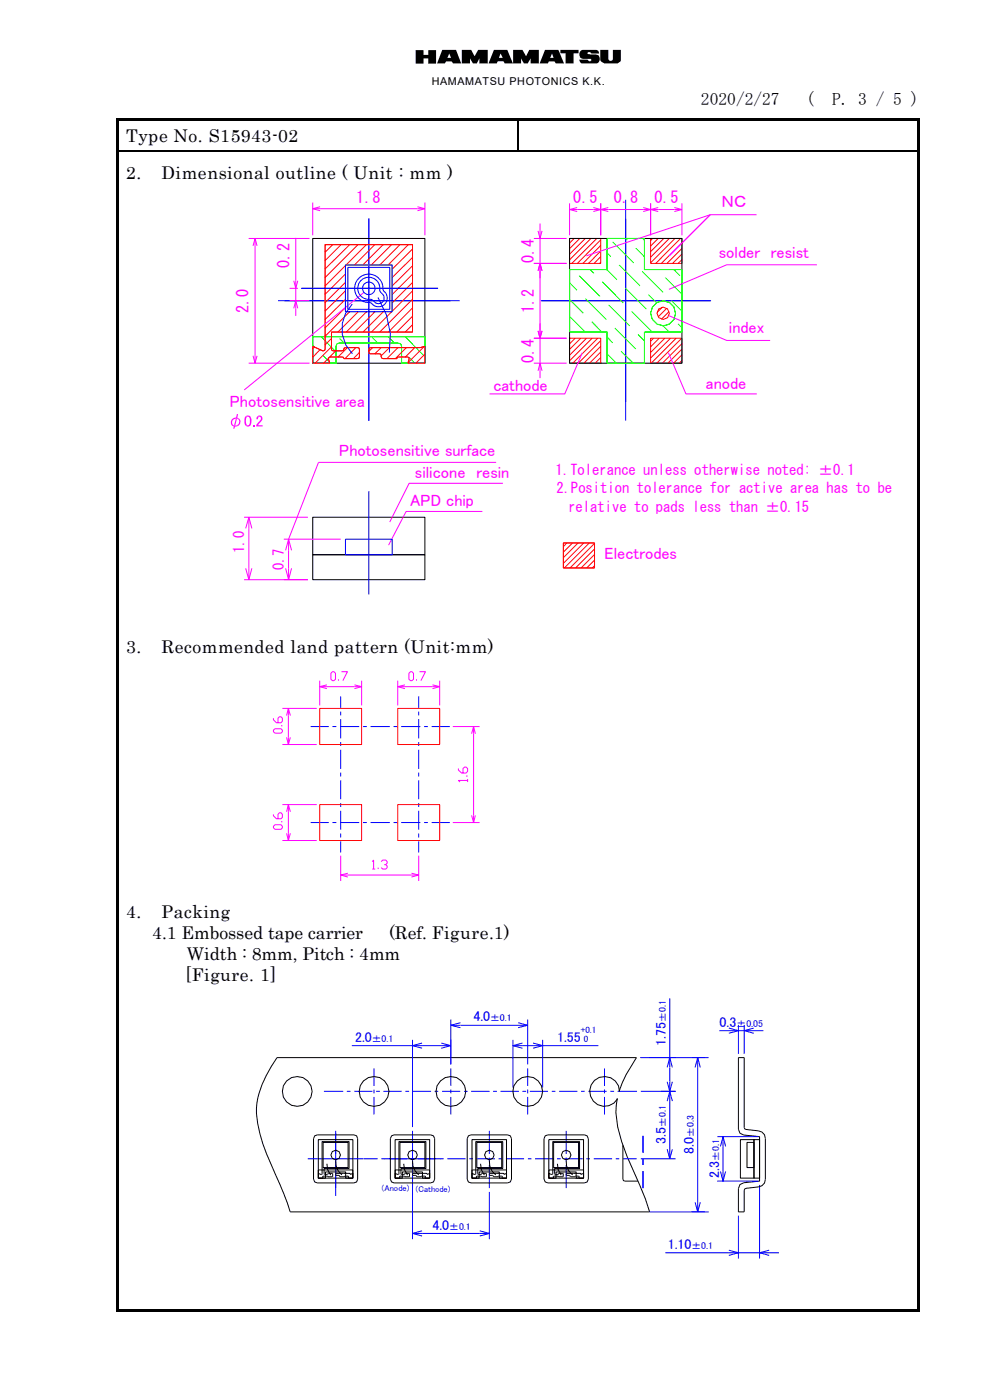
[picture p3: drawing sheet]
<svg xmlns="http://www.w3.org/2000/svg" width="210mm" height="297mm" viewBox="0 0 210 297" stroke-linecap="round" stroke-linejoin="round" font-family="sans-serif">
<path d="M87.8 10.5h44.5v3.2h-44.5z" fill="none" stroke="#fff" stroke-width=".21"/>
<g fill="#000">
<path d="M88.2 10.6h1.6v1h1v-1h1.7v2.9h-1.7v-1.1h-1v1.1h-1.6z" fill-rule="evenodd"/>
<path d="M93.8 10.6h2.9l1.1 2.9h-1.7l-.3-.5h-1.2l-.2 .5h-1.7z" fill-rule="evenodd"/>
<path d="M98 10.6h1.9l.8 1.3 .7-1.3h2.1v2.9h-1.8v-1.1l-.6 1.1h-.8l-.6-1.1v1.1h-1.7z" fill-rule="evenodd"/>
</g>
<path d="M95.3 11.3l.4 1h-.8z" fill="#fff"/>
<path d="M104.8 10.6h2.8l1.2 2.9h-1.7l-.3-.5h-1.2l-.2 .5h-1.8z" fill-rule="evenodd" fill="#000"/>
<path d="M106.2 11.3l.4 1h-.8z" fill="#fff"/>
<g fill="#000">
<path d="M108.8 10.6h2l.8 1.3 .7-1.3h2v2.9h-1.7v-1.1l-.7 1.1h-.8l-.6-1.1v1.1h-1.7z" fill-rule="evenodd"/>
<path d="M115.6 10.6h2.8l1.2 2.9h-1.7l-.3-.5h-1.2l-.2 .5h-1.7z" fill-rule="evenodd"/>
</g>
<path d="M117.1 11.3l.3 1h-.7z" fill="#fff"/>
<g fill="#000">
<path d="M118.9 10.6h3.8v.7h-1v2.2h-1.7v-2.2h-1.1z" fill-rule="evenodd"/>
<path d="M123 10.9l.6-.3h2.9l.4 .2 .2 .5h-1.7a.37 .37 0 0 0-.4-.3 .37 .37 0 0 0-.3 .5l.7 .1a1.67 1.67 0 0 1 1.8 .5 .98 .98 0 0 1-.8 1.4h-3.1l-.4-.6v-.2h1.8a.34 .34 0 0 0 .4 .3 .34 .34 0 0 0 .2-.5h-1.5a.86 .86 0 0 1-.8-1.3z" fill-rule="evenodd"/>
<path d="M127.3 10.6h1.7v1.8a.49 .49 0 0 0 .5 .5 .49 .49 0 0 0 .5-.4v-1.9h1.7v2.3l-.7 .6h-2.9l-.5-.4-.3-.3z" fill-rule="evenodd"/>
</g>
<path d="M24.8 25h.5v.6h-.5zM24.8 25h.5v.5h-.5zM24.8 25.6h.5v6.3h-.5zM25.3 25h84.5v.5h-84.5zM109.8 25.5l.3 .1zM109.8 25h.5v.5h-.5zM110.3 25h84.3v.5h-84.3zM194.6 25h.6v.6h-.6zM194.6 25h.6v.5h-.6zM194.6 25.6h.6v6.3h-.6z" fill="#000"/>
<path d="M109.9 25.6v6.3" fill="none" stroke="#000" stroke-width=".25"/>
<path d="M78.2 46.4v42.8M132.7 46.4v42.8M59 63.8h38.5M63.9 61.2h29M114.9 63.8h35.9M78.2 104.2v21.9" fill="none" stroke="#00f" stroke-width=".21"/>
<path d="M66.3 50.6h23.8v26.4h-23.8zM66.3 109.7h23.8v8h-23.8zM66.3 117.7h23.8v5.3h-23.8z" fill="none" stroke="#000" stroke-width=".21"/>
<g fill="none" stroke="#f0f" stroke-width=".21">
<path d="M52.7 50.6h13M53.7 52.2l.4-1.6 .4 1.6M54.1 50.6v26.4M62.3 59.6l.4 1.6 .5-1.6M62.7 50.5v16.5M66.3 43v6.9M66.3 44.3h23.8M67.9 43.9l-1.6 .4 1.6 .4M88.6 43.9l1.5 .4-1.5 .4M90.1 43v6.9M52.7 77h13M53.7 75.5l.4 1.5 .4-1.5"/>
<path d="M61.4 63.8h4.3M61.4 61.2h1.8M62.3 65.4l.4-1.6 .5 1.6M105.2 98.1h-37.6l-6.4 16.3v8.6M51.8 109.7h13.5M52.1 112.1l.7-2.4 .6 2.4M52.8 109.7v13.3M60.2 114.4h12.1M60.6 116.8l.6-2.4 .6 2.4M102.3 108.5h-16.2l-3.7 7.2M106.7 102.5h-19.9l-4.1 8.2M51.8 123h13.5"/>
<path d="M52.1 120.6l.7 2.4 .6-2.4M60.6 120.6l.6 2.4 .6-2.4"/>
</g>
<path d="M66.3 71.4h23.8v5.6h-4.9v-3.6l-.2-.5-.5-.1h-12.5l-.5 .1-.2 .5v3.6h-5zM66.3 73.2l.4 .4M66.3 76.8l.3 .2M68.1 71.4l3.2 3.2M68.5 75.4l1.6 1.6M72.1 71.8l.9 1M78.8 71.4l1.3 1.3M82.3 71.4l1.4 1.4M85.9 71.4l4 4M86.8 75.8l1.2 1.2" fill="none" stroke="#0f0" stroke-width=".21"/>
<g fill="none" stroke="#f00" stroke-width=".21">
<path d="M70.6 51.9l-1.6 1.6M72.3 51.9l-3.3 3.4M73.3 56.2h9.9v9.9h-9.9zM73.3 56.3l-4.3 4.4M73.3 58.1l-4.3 4.3M73.3 59.9l-4.3 4.3M74.2 51.9l-5.2 5.2M75.9 51.9l-6.9 7M77.7 51.9l-4.3 4.3M79.5 51.9l-4.3 4.3M81.3 51.9l-4.3 4.3M83.1 51.9l-4.4 4.3"/>
<path d="M84.8 51.9l-4.2 4.3M86.6 51.9l-4.3 4.3M87.5 52.8l-4.3 4.3M87.5 54.6l-4.3 4.3M87.5 56.4l-4.3 4.3M87.5 58.2l-4.3 4.3M87.5 59.9l-4.3 4.4M66.3 73.4v3.6h3.6l-.2-.8M66.3 73.4l2.3 1M66.8 73.6l-.5 .4M68 74.1l-1.7 1.7M69 74.1v-22.2h18.5v18.5h-17.2v3.7"/>
<path d="M69 74.1l-.4 .3M69.7 76l-1.1 1M69.7 76.2l.2 .8M70.3 74.1l.3 .3h2l.3-.1 .1-.5 .3-.1h2.6l.3 .1v.3v1.6l-.3 .4h-3v-.3l-.3-.1h-2.6l-.3 .2v.3M70.3 71.8l-1.3 1.4M70.3 73.6l-3.5 3.4M71.2 74.4l-1.3 1.3M73.3 61.7l-4.3 4.3M73.3 63.5l-4.3 4.3M73.3 65.3l-4.3 4.3M73.7 73.7l-2 2M74.2 66.1l-5.2 5.2"/>
<path d="M75.5 73.7l-2.3 2.4M76 66.1l-4.3 4.3M76.2 74.8l-1.2 1.3M77.8 66.1l-4.4 4.3M78.6 73.7l-.3 .1-.1 .3 .1 .9 2.3 .1 .2 .1a.83 .83 0 0 0 .4 .9h3l.3-.4h2l.2 .2 .1 .3M79 73.7l-.8 .8M79.5 66.1l-4.3 4.3M80.9 73.7l-1.4 1.4M81.3 66.1l-4.3 4.3M82.6 73.7l-1.7 1.8M83.1 66.1l-4.3 4.3M84.4 73.7l-2.3 2.4"/>
<path d="M86.2 73.7l-2.3 2.4M86.8 76.2l-.3 .8M87.5 61.7l-4.3 4.3M87.5 63.5l-6.9 6.9M87.5 65.3l-5.1 5.1M87.5 67.1l-3.3 3.3M87.5 68.9l-1.6 1.5M88 73.7l-2 2M90 73.5l-3.4 3.4M90.1 73.4l-.9 .3h-10.6M90.1 73.4v3.6h-3.6l.3-.8M90.1 75.1l-1.9 1.9"/>
<path d="M90.1 76.9l-.1 .1"/>
</g>
<g fill="#f0f">
<path d="M50 88.8h.2l-.3 1.5h-.2z" fill-rule="evenodd"/>
<path d="M50 88.8h.7a.96 .96 0 0 1-.2 1.5h-.6a.72 .72 0 0 0 .8-.7 .72 .72 0 0 0-.7-.8z" fill-rule="evenodd"/>
<path d="M50.2 87.8h.3l-.2 .8 .4 .2h-.7a.72 .72 0 0 0-.8 .7 .72 .72 0 0 0 .7 .8h.6l-.7 .2-.1 .4h-.3l.2-.4a1.01 1.01 0 0 1-.6-1.2 1.01 1.01 0 0 1 1.1-.7z" fill-rule="evenodd"/>
<path d="M52.1 88.3l.5 .1a1.21 1.21 0 0 0 0 1.9h-.5a2.04 2.04 0 0 1 0-2z" fill-rule="evenodd"/>
<path d="M52.1 88.3a.78 .78 0 0 1 1 0 .78 .78 0 0 1 .2 .9 .92 .92 0 0 1-.9 1.3l-.3-.2h.5a1.26 1.26 0 0 0 0-1.9z" fill-rule="evenodd"/>
<path d="M53.7 90.2h.3v.3h-.3z" fill-rule="evenodd"/>
<path d="M54.6 88.3l.4 .1-.3 .2v.3h-.3z" fill-rule="evenodd"/>
<path d="M54.6 88.3a.7 .7 0 0 1 1.1 .2 .7 .7 0 0 1-.4 1l-.6 .7h1v.3h-1.3l.2-.6a1.65 1.65 0 0 0 .7-1.4z" fill-rule="evenodd"/>
</g>
<g fill="none" stroke="#00f" stroke-width=".21">
<path d="M73.3 56.2h9.9v9.9h-9.9zM73.8 56.7h8.9v8.9h-8.9zM76.2 58.9l1-.6 .7-.1 1.4 .1 .6 .3 .7 .8 .6 1.2a1.76 1.76 0 0 0 .7 1.7l.2 .6v.6l-.1 .5-.6 .7-.8 .4h-.6l-.8-.3a1.48 1.48 0 0 0-1.6-.7l-1.3-.6-.7-.8-.3-.8-.1-1 .2-.8zM76.5 59.6l.9-.6 .8-.2 .9 .2 .5 .3 .8 1 .2 1.4 .6 .7a1.18 1.18 0 0 1-.1 1.7 1.18 1.18 0 0 1-1.6 0l-.8-.6-1.4-.2-1-.7-.4-1.1v-.7zM132.7 42.4v42.9M63.9 61.2h29M74.7 64.5a7.3 7.3 0 0 0 .1 10.6M80.2 63.1l1.8 3.7 .8 3.9-.2 4.1M114.7 63.8h36M73.3 114.4h9.9v3.3h-9.9zM65.9 154.1h3.8M70.5 154.1h.8"/>
<path d="M72.2 154.1h4M72.3 147.7v2.5M72.3 151v.8M72.3 152.6v4M72.3 157.4v.8M72.3 159v4.1M77 154.1h.8M78.6 154.1h4.1M83.5 154.1h.8M85.1 154.1h4.1M88.8 147.7v2.5M88.8 151v.8"/>
<path d="M88.8 152.6v4M88.8 157.4v.8M88.8 159v4.1M90 154.1h.8M91.6 154.1h3.8M65.9 174.5h3.8M70.5 174.5h.8M72.2 174.5h4M72.3 163.9v.8M72.3 165.5v4M72.3 170.4v.8M72.3 172v4"/>
<path d="M72.3 176.8v.9M72.3 178.5v2.3M77 174.5h.8M78.6 174.5h4.1M83.5 174.5h.8M85.1 174.5h4.1M88.8 163.9v.8M88.8 165.5v4M88.8 170.4v.8M88.8 172v4M88.8 176.8v.9M88.8 178.5v2.3"/>
<path d="M90 174.5h.8M91.6 174.5h3.8M95.6 216.3v9.5M95.6 217.5h16.3M97.7 217l-2.1 .5 2.1 .5M109.9 217l2 .5-2 .5M111.9 216.3v9.5M142.1 211.8v34M152.6 218.7h9.3M154.6 218.1l2 .6-2 .5M156.6 217.4v6.2M157.9 217.4v6.2"/>
<path d="M159.9 218.1l-2 .6 2 .5M68.7 231.5h4.1M71.2 239.9v13.8M73.6 231.5h.7M74.6 221.8h21M75.1 231.5h3.9M79.3 226.7v3.7M79.3 231.1v.8M79.3 232.7v3.7M79.8 231.5h.8M81.3 231.5h3.9M86 231.5h.8"/>
<path d="M87.5 220.6v18.5M87.5 239.9v23M87.5 231.5h3.9M89.5 221.3l-2 .5 2 .6M92.2 231.5h.8M93.6 221.3l2 .5-2 .6M93.8 231.5h3.8M95.6 226.7v3.7M95.6 231.1v.8M95.6 232.7v3.7M98.4 231.5h.8M99.9 231.5h3.9"/>
<path d="M103.8 239.9v4.9M104.6 231.5h.8M106.2 231.5h3.9M108.8 221.8h18.1M108.8 220.6v10.1M110.8 221.3l-2 .5 2 .6M110.8 231.5h.8M111.9 226.7v3.7M111.9 231.1v.8M111.9 232.7v3.7M112.4 231.5h3.8M113.1 221.3l2 .5-2 .6"/>
<path d="M115.1 220.6v10.1M117.1 231.5h.7M118.6 231.5h3.9M120.1 239.9v4.9M123.3 231.5h.7M124.8 231.5h3.9M128.2 226.7v3.7M128.2 231.1v.8M128.2 232.7v3.7M129.5 231.5h.8M131 231.5h4.1M135.8 224.4h14.5"/>
<path d="M135.9 231.5h7.4M141.5 229.5l.6 2 .5-2M141.5 226.4l.6-2 .5 2M141.5 233.6l.6-2.1 .5 2.1M147.4 226.4l.6-2 .5 2M148 224.4v32.7M65.3 245.8h14.8M80.9 245.8h13.2M94.9 245.8h3.9M99.5 245.8h.8M101.1 245.8h3.9M103.8 245.6v.8"/>
<path d="M103.8 247.1v5M103.8 252.9v10M105.7 245.8h.8M107.3 245.8h3.9M112 245.8h.7M113.5 245.8h3.9M118.2 245.8h.8M119.7 245.8h3.9M120.1 245.6v.8M120.1 247.1v5M124.4 245.8h.7M125.9 245.8h3.9"/>
<path d="M130.6 245.8h.8M132.1 245.8h3M135.9 245.8h7.4M136.4 241v3.6M136.4 245.8v1.3M136.4 248.5v3.6M137.8 257.1h12.5M141.5 243.8l.6 2 .5-2M147.4 255.1l.6 2 .5-2M152.1 250.6h8.8M152.1 241.1h8.8M152.8 248.5l.6 2.1 .5-2.1"/>
<path d="M152.8 243.2l.6-2.1 .5 2.1M153.4 241.1v9.5M156.6 257.9v9.1M161.1 251.4v15.6M87.5 261.7h16.3M89.5 261.1l-2 .6 2 .5M101.8 261.1l2 .6-2 .5M141.1 265.8h24.1M154.6 265.2l2 .6-2 .5M163.2 265.2l-2.1 .6 2.1 .5"/>
<circle cx="78.2" cy="61.2" r="1.32"/>
</g>
<g fill="none" stroke="#f0f" stroke-width=".21">
<path d="M113.2 55.9h7M113.2 50.6h7M114.1 57.4l.5-1.5 .4 1.5M114.1 49l.5 1.6 .4-1.6M114.6 47.4v32.8M120.8 43.1v6.8M120.8 44.4h23.9M122.4 44l-1.6 .4 1.6 .5M125.9 44l1.5 .4-1.5 .5M127.4 43.1v6.8M129 44l-1.6 .4 1.6 .5M136.4 44l1.6 .4-1.6 .5"/>
<path d="M138 43.1v6.8M139.6 44l-1.6 .4 1.6 .5M143 44l1.7 .4-1.7 .5M144.7 43.1v6.8M160.5 45.6h-9.8l-8.8 8.7 8.8-8.7-26.3 8.7M173.3 56.2h-19.2l-12.2 5.2M77.2 62l-25.4 20.7M113.2 71.8h7M113.2 77h7M114.1 70.2l.5 1.6 .4-1.6M114.1 78.7l.5-1.7 .4 1.7M123.5 74.8l-3.7 8.8h-16"/>
<path d="M141.8 74.8l3.7 8.8h15M141.9 67l12.2 5.2h9.3M58 154.9l.3-.3h1.3l.3 .3v.3l-.3 .3h-1.3l-.3-.3zM58 152.4v.3l.6 .6h1l.3-.3v-.6l-.3-.3h-.3l-.3 .3v.9M59.6 154h.3M59.9 157.9h7.3M59.9 150.3h7.3M60.8 156.4l.4 1.5 .4-1.5M60.8 151.8l.4-1.5 .4 1.5M61.2 150.3v7.6M67.8 144.4v5.2M67.8 145.7h8.9"/>
<path d="M69.3 145.3l-1.5 .4 1.5 .4M70.2 142.8l.3-.3h.3l.4 .3v1.3l-.4 .3h-.3l-.3-.3zM71.8 144.1v.3M72.4 142.5h1.3l-1 1.9M75.2 145.3l1.5 .4-1.5 .4M76.7 144.4v5.2M84.4 145.7h8.9M84.4 144.4v5.2M85.9 145.3l-1.5 .4 1.5 .4M86.7 142.8l.4-.3h.3l.3 .3v1.3l-.3 .3h-.3l-.4-.3zM88.3 144.1v.3M89 142.5h1.3l-1 1.9"/>
<path d="M91.7 145.3l1.6 .4-1.6 .4M93.3 144.4v5.2M96.1 154.1h5.6M100 155.7l.5-1.6 .3 1.6M100.5 154.1v20.4M58 175.3l.3-.3h1.3l.3 .3v.3l-.3 .3h-1.3l-.3-.3zM58 172.8v.3l.6 .6h1l.3-.3v-.6l-.3-.4h-.3l-.3 .4v.9M59.6 174.3h.3M59.9 178.3h7.3M59.9 170.7h7.3M60.8 176.8l.4 1.5 .4-1.5M60.8 172.2l.4-1.5 .4 1.5"/>
<path d="M61.2 170.7v7.6M96.1 174.5h5.6M97.2 163v.4l.7 .6h.9l.4-.3v-.7l-.4-.3h-.2l-.4 .3v1M98.8 164.6h.4M99.2 165.6h-2l.4 .3M99.2 165.3v.6M100 173l.5 1.5 .3-1.5M72.3 181.5v5.4M72.3 185.6h16.5M73.8 185.3l-1.5 .3 1.5 .5M79 182.8l.2-.3v1.9M79 184.4h.6"/>
<path d="M80.2 184.1v.3M80.9 182.8l.3-.3h.6l.3 .3v.3l-.3 .3h-.3M81.8 183.4l.3 .3v.4l-.3 .3h-.6l-.3-.3M87.3 185.3l1.5 .3-1.5 .5M88.8 181.5v5.4"/>
</g>
<g fill="none" stroke="#f00" stroke-width=".21">
<path d="M120.8 50.6h6.6v5.3h-6.6zM121.8 50.6l-1 1M123 50.6l-2.2 2.1M124.2 50.6l-3.4 3.3M125.3 50.6l-4.5 4.5M126.6 50.6l-5.3 5.3M127.4 50.9l-4.9 5M127.4 52.1l-3.7 3.8M127.4 53.3l-2.6 2.6M127.4 54.4l-1.4 1.5M127.4 55.6l-.2 .3M138 50.6h6.7v5.3h-6.7z"/>
<path d="M138.4 50.6l-.4 .4M139.6 50.6l-1.6 1.6M140.8 50.6l-2.8 2.8M142 50.6l-4 4M143.2 50.6l-5.2 5.2M144.4 50.6l-5.3 5.3M144.7 51.5l-4.4 4.4M144.7 52.7l-3.2 3.2M144.7 53.9l-2 2M144.7 55.1l-.9 .8M120.8 71.8h6.6v5.2h-6.6zM120.8 71.8h.1"/>
<path d="M122 71.8l-1.2 1.1M123.2 71.8l-2.4 2.3M124.4 71.8l-3.6 3.6M125.6 71.8l-4.8 4.7M126.8 71.8l-5.3 5.2M127.4 77h.1M127.4 72.3l-4.7 4.7M127.4 73.5l-3.5 3.5M127.4 74.7l-2.3 2.3M127.4 75.9l-1.2 1.1M138 71.8h6.7v5.2h-6.7zM138.6 71.8l-.6 .6"/>
<path d="M139.8 71.8l-1.8 1.8M140.5 65.2l-1.1 1.1M141 71.8l-3 3M141.4 65.4l-1.8 1.8M141.9 66.1l-1.6 1.6M142.2 71.8l-4.2 4.1M143.4 71.8l-5.3 5.2M144.6 71.8l-5.3 5.2M144.7 72.9l-4.2 4.1M144.7 74.1l-3 2.9M144.7 75.3l-1.8 1.7M144.7 76.5l-.6 .5"/>
<path d="M119.5 115.2h6.6v5.3h-6.6zM120.2 115.2l-.7 .8M121.5 115.2l-2 1.9M122.6 115.2l-3.1 3.1M123.8 115.2l-4.3 4.3M125 115.2l-5.3 5.3M126.1 115.3l-5.2 5.2M126.1 116.5l-4 4M126.1 117.6l-2.8 2.9M126.1 118.8l-1.6 1.7M126.1 120l-.5 .5M67.8 150.3h8.9v7.6h-8.9z"/>
<path d="M84.4 150.3h8.9v7.6h-8.9zM67.8 170.7h8.9v7.6h-8.9zM84.4 170.7h8.9v7.6h-8.9z"/>
<circle cx="140.7" cy="66.5" r="1.31"/>
</g>
<g fill="none" stroke="#0f0" stroke-width=".21">
<path d="M120.8 57.2h8v-6.6h7.9v6.6h8v13.2h-8v6.6h-7.9v-6.6h-8zM120.8 60l1.6 1.6M122.9 58.5l4.4 4.4M125.2 57.2l.8 .8M127.8 59.8l4.4 4.5M128.7 57.2l2.2 2.2M128.8 53.7l.7 .7M130 51.3l4.4 4.5M131.3 56.2l4.5 4.5M132.8 50.6l.3 .3M134.9 52.7l1.8 1.8M136.2 57.6l4.5 4.4"/>
<path d="M136.4 50.6l.3 .3M141.1 58.9l3.6 3.5M143 57.2l1.2 1.3M120.8 63.5l2.9 3M120.8 67.1l3.3 3.3M124.2 63.4l4.5 4.4M125.5 68.2l2.2 2.2M128.8 71.5l1.2 1.2M128.8 75.1l1.9 1.9M129.1 64.7l4.5 4.4M130.4 69.6l4.5 4.4M131.7 74.5l2.6 2.5"/>
<path d="M132.6 61.1l4.5 4.5M134 66l4.4 4.4M135.3 71l1.4 1.3M136.7 75.8v.1M137.5 62.5l1.8 1.7M140.6 69.1l1.3 1.3M142.5 63.8l2.2 2.2M143.8 68.7l.9 .9"/>
<circle cx="140.7" cy="66.5" r="2.63"/>
</g>
<g fill="none" stroke="#000" stroke-width=".21">
<path d="M120.8 50.6h23.9v26.4h-23.9zM131.3 231.5l1.5-3.6 2.2-3.5h-76.2a21.3 21.3 0 0 0-4.4 10.7 24.5 24.5 0 0 0 2.2 9.7l3.6 8.4 1.4 3.9h76.2l-.9-2.8-3.9-9a23 23 0 0 1-2.3-10.8l.2-1.5M131.4 231.5a3.2 3.2 0 0 0-4.3-2.9 3.2 3.2 0 0 0-1.2 5.1 3.2 3.2 0 0 0 5.1-.6M156.6 224.4h1.3v14.8l.3 .4 2.7 .3 .7 .3 .6 .5 .1 .8v8.7l-.1 .8-.6 .5-.7 .3-2.9 .4-.1 .3v4.6h-1.3v-5l.4-.8 .8-.4 3.3-.3v-9.5l-3.3-.3-.8-.4-.4-.8zM66.8 241l.5-.3h7.8l.5 .3 .3 .6v8.5l-.3 .6-.5 .3h-7.8l-.5-.3-.3-.6v-8.5zM67.5 248.2h7.3v1.7h-1.5v-1.3h-4.3v1.3h-1.5zM67.5 241.8h7.3v8.1h-7.3zM68.3 242.2h5.7v5.7h-5.3l.1 1.2 1.7-.2 .1 .7-2.1-.1v.4h-1v-1l.5 .2h.3zM68.5 242.4h5.3v5.3h-5.3zM69.3 246.9l.2 1.3 .6 1.1M71.2 249l3-.1 .2 .2 .4-.2v1h-.9l.1-.3-.2-.1-1.7 .1-.1-.3h-.8zM71.2 246.2l.1 1.2 .5 1 .7 .9"/>
<path d="M83.1 241l.5-.3h7.8l.5 .3 .3 .6v8.5l-.3 .6-.5 .3h-7.8l-.5-.3-.3-.6v-8.5zM83.8 248.2h7.3v1.7h-1.5v-1.3h-4.3v1.3h-1.5zM83.8 241.8h7.3v8.1h-7.3zM84.6 242.2h5.7v5.7h-5.3l.1 1.2 1.7-.2 .1 .7-2.1-.1v.4h-1v-1l.5 .2h.3zM84.8 242.4h5.3v5.3h-5.3zM85.6 246.9l.2 1.3 .6 1.1M87.5 249l3-.1 .2 .2 .4-.2v1h-.9l.1-.3-.2-.1-1.7 .1-.1-.3h-.7zM87.5 246.2l.1 1.2 .5 1 .7 .9M99.4 241l.5-.3h7.8l.5 .3 .3 .6v8.5l-.3 .6-.5 .3h-7.8l-.5-.3-.3-.6v-8.5zM100.1 248.2h7.3v1.7h-1.5v-1.3h-4.3v1.3h-1.5zM100.1 241.8h7.3v8.1h-7.3zM100.9 242.2h5.7v5.7h-5.3l.1 1.2h.7l.2-.2h.8l.1 .7-2.1-.1v.4h-1v-1l.5 .2h.3z"/>
<path d="M101.1 242.4h5.3v5.3h-5.3zM101.9 246.9l.2 1.3 .6 1.1M103.8 249l3-.1 .2 .2 .4-.2v1h-.9l.1-.3-.2-.1-1.7 .1-.1-.3h-.7zM103.8 246.2l.1 1.2 .5 1 .8 .9M115.7 241l.5-.3h7.8l.5 .3 .3 .6v8.5l-.3 .6-.5 .3h-7.8l-.5-.3-.3-.6v-8.5zM116.4 248.2h7.4v1.7h-1.6v-1.3h-4.3v1.3h-1.5zM116.4 241.8h7.4v8.1h-7.4zM117.3 242.2h5.6v5.7h-5.3l.1 1.2h.7l.2-.2h.8l.1 .7-2.1-.1v.4h-1v-1l.5 .2 .4-.1zM117.4 242.4h5.3v5.3h-5.3zM118.2 246.9l.2 1.3 .6 1.1M120.1 249l3-.1 .2 .2 .5-.2v1h-1l.1-.3-.2-.1-1.7 .1-.1-.3h-.7zM120.1 246.2l.1 1.2 .4 1 .9 .9"/>
<path d="M132.1 243v7.1l.4 .5h2.8M157.1 241.8h2.8v8.1h-2.8zM158.5 242.4h1.4v5.3h-1.4zM159.9 241.8h1.2v8.1h-1.2z"/>
<circle cx="63" cy="231.5" r="3.2"/>
<circle cx="79.3" cy="231.5" r="3.2"/>
<circle cx="95.6" cy="231.5" r="3.2"/>
<circle cx="111.9" cy="231.5" r="3.2"/>
<circle cx="71.2" cy="245" r="1.02"/>
<circle cx="87.5" cy="245" r="1.02"/>
<circle cx="103.8" cy="245" r="1.02"/>
<circle cx="120.1" cy="245" r="1.02"/>
</g>
<path d="M24.8 31.9h.5v.2h-.5zM109.8 31.9h.3v.2h-.3zM194.6 31.9h.6v.2h-.6zM24.8 32.1h.5v245.6h-.5zM24.8 277.7h.5v.5h-.5zM25.3 277.7h169.3v.5h-169.3zM194.6 32.1h.6v245.6h-.6zM194.6 277.7h.6v.5h-.6z" fill="#000"/>
<path d="M25.3 32h84.5M110.1 32h84.5" fill="none" stroke="#000" stroke-width=".25"/>
<g font-size="3.7">
<text x="148.7" y="22.3">2020/2/27</text>
<text x="170.9" y="22.3">(</text>
<text x="176.5" y="22.3">P. 3 / 5 )</text>
<text x="26.8" y="30.1">Type No. S15943-02</text>
<text x="26.8" y="37.9">2.</text>
<text x="34.2" y="37.9">Dimensional outline ( Unit : mm )</text>
<text x="26.8" y="138.6">3.</text>
<text x="34.2" y="138.6">Recommended land pattern (Unit:mm)</text>
<text x="26.8" y="194.7">4.</text>
<text x="34.2" y="194.7">Packing</text>
<text x="32.3" y="199.2">4.1 Embossed tape carrier</text>
<text x="39.7" y="203.6">Width : 8mm, Pitch : 4mm</text>
<text x="82.5" y="199.2">(Ref. Figure.1)</text>
<text x="39.3" y="208.1">[Figure. 1]</text>
</g>
<g font-size="3.5" fill="#f0f">
<text x="153.1" y="43.9">ＮＣ</text>
<text x="152.5" y="54.7">solder resist</text>
<text x="154.6" y="70.7">index</text>
<text x="104.6" y="82.9">cathode</text>
<text x="149.7" y="82.6">anode</text>
<text x="48.8" y="86.3">Photosensitive area</text>
<text x="72" y="96.8">Photosensitive surface</text>
<text x="88" y="101.3">silicone resin</text>
<text x="87" y="107.4">APD chip</text>
<text x="128.2" y="118.6">Electrodes</text>
</g>
<g font-size="3.4" fill="#f0f">
<text x="75.6" y="43">1.8</text>
<text x="121.6" y="43.1">0.5</text>
<text x="130.2" y="43.1">0.</text>
<text x="133.6" y="43.1">8</text>
<text x="138.8" y="43.1">0.5</text>
<text x="61.4" y="56.8" transform="rotate(-90 61.4 56.8)">0.2</text>
<text x="113.2" y="55.8" transform="rotate(-90 113.2 55.8)">0.4</text>
<text x="52.7" y="66.4" transform="rotate(-90 52.7 66.4)">2.0</text>
<text x="113.2" y="66.5" transform="rotate(-90 113.2 66.5)">1.2</text>
<text x="113.2" y="77" transform="rotate(-90 113.2 77)">0.4</text>
</g>
<g font-size="3.1" fill="#f0f">
<text x="117.9" y="100.7">1.Tolerance unless otherwise noted: ±0.1</text>
<text x="118" y="104.7">2.Position tolerance for active area has to be</text>
<text x="120.6" y="108.7">relative to pads less than ±0.15</text>
<text x="51.8" y="117.3" transform="rotate(-90 51.8 117.3)">1.0</text>
<text x="60.2" y="120.9" transform="rotate(-90 60.2 120.9)">0.7</text>
</g>
<g font-size="3" fill="#00f">
<text x="75.3" y="221">2.0</text>
<text x="100.4" y="216.7">4.0</text>
<text x="118.2" y="221">1.55</text>
<text x="141.3" y="221.8" transform="rotate(-90 141.3 221.8)">1.75</text>
<text x="152.7" y="217.8">0.3</text>
<text x="141.3" y="242.7" transform="rotate(-90 141.3 242.7)">3.5</text>
<text x="147.2" y="244.9" transform="rotate(-90 147.2 244.9)">8.0</text>
<text x="152.6" y="249.8" transform="rotate(-90 152.6 249.8)">2.3</text>
<text x="91.7" y="260.9">4.0</text>
<text x="141.6" y="265">1.10</text>
</g>
<text font-size="2.3" x="91.6" y="18">HAMAMATSU PHOTONICS K.K.</text>
<g font-size="2.1" fill="#00f">
<text x="78.9" y="221">±0.1</text>
<text x="104" y="216.7">±0.1</text>
<text x="141.3" y="216.8" transform="rotate(-90 141.3 216.8)">±0.1</text>
<text x="156.3" y="217.8">±</text>
<text x="158.3" y="217.8">0.05</text>
<text x="141.3" y="239.1" transform="rotate(-90 141.3 239.1)">±0.1</text>
<text x="147.2" y="241.3" transform="rotate(-90 147.2 241.3)">±0.3</text>
<text x="152.6" y="246.3" transform="rotate(-90 152.6 246.3)">±0.1</text>
<text x="95.3" y="260.9">±0.1</text>
<text x="146.7" y="265">±0.1</text>
</g>
<g font-size="1.9" fill="#00f">
<text x="123.2" y="219.2">+0.1</text>
<text x="123.8" y="221">0</text>
</g>
<g font-size="1.8" fill="#00f">
<text x="81" y="252.7">(Anode)</text>
<text x="88.2" y="252.8">(Cathode)</text>
</g>
</svg>
